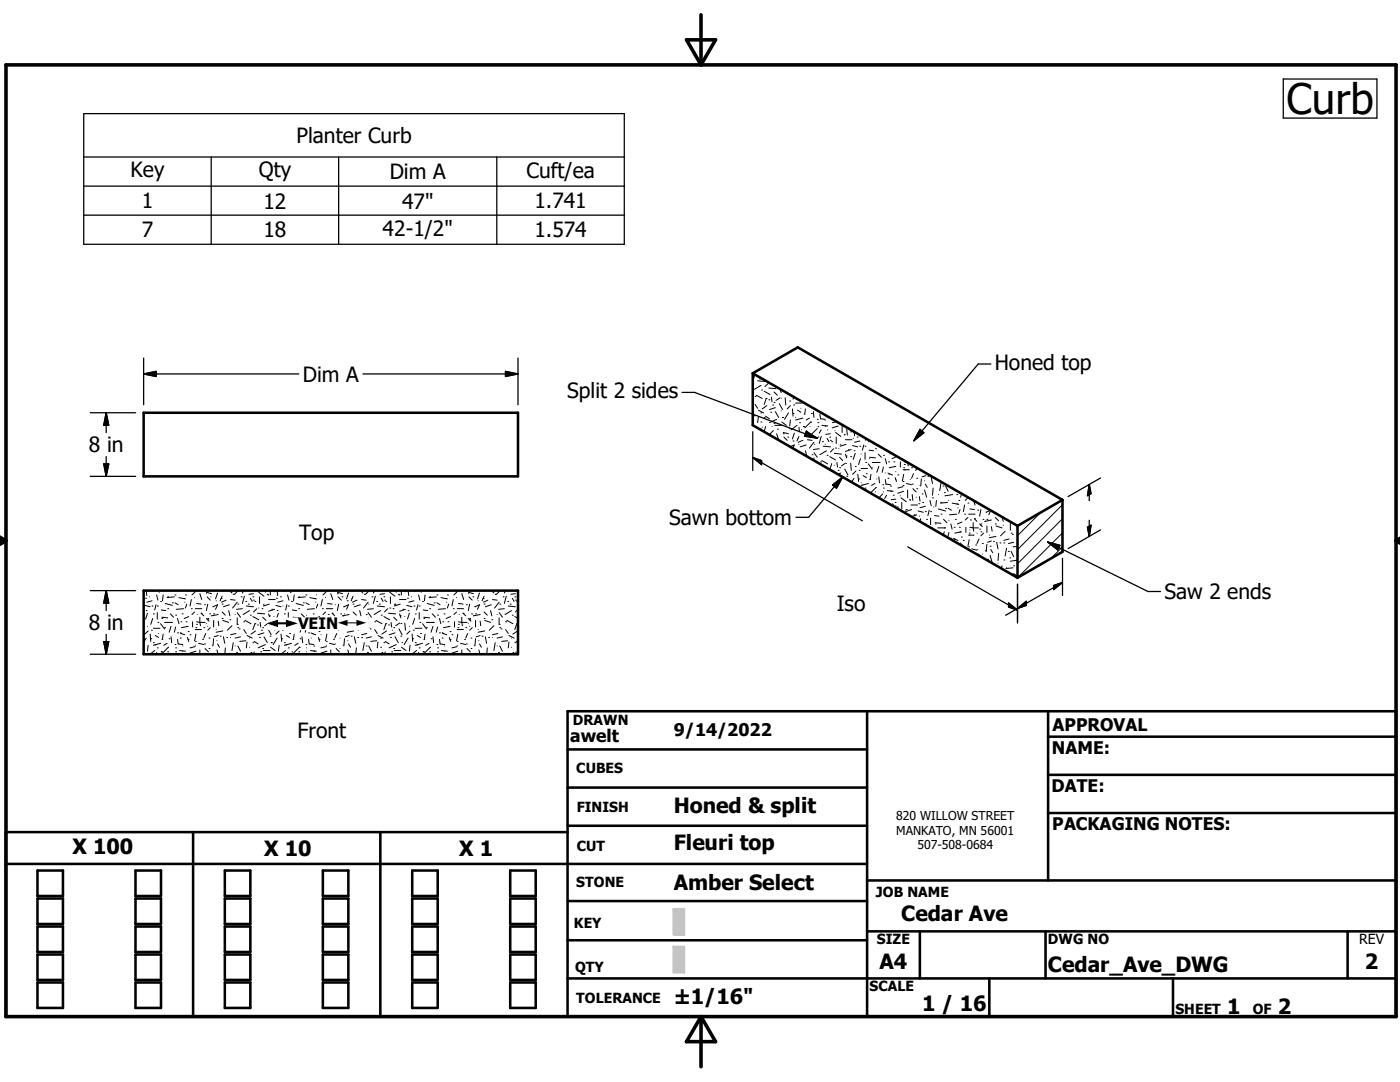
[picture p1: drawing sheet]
<svg xmlns="http://www.w3.org/2000/svg" width="279mm" height="216mm" viewBox="0 0 279 216" stroke-linecap="round" stroke-linejoin="round" font-family="sans-serif">
<g fill="none" stroke="#000" stroke-width=".51">
<path d="M150.2 74.5v10.3l52.9 30.5M150.2 74.5l52.9 30.4M150.2 74.5l9-5.2 52.8 30.5M28.7 82.4h74.7v12.7h-74.7zM212 99.8v10.3l-8.9 5.2M212 99.8l-8.9 5.1M28.7 117.9h74.7v12.6h-74.7zM203.1 104.9v10.4M113.3 149.5h59.7M113.3 157.2h59.7M173 141.9v61M209.2 147h69.4"/>
<path d="M209.2 154.6h69.4M209.2 141.9v33.8M1.2 172.4h171.8M7.5 173.7h5.1v5.1h-5.1zM7.5 179.3h5.1v5.1h-5.1zM27 173.7h5.1v5.1h-5.1zM27 179.3h5.1v5.1h-5.1zM38.5 166v36.9M44.9 173.7h5.1v5.1h-5.1zM44.9 179.3h5.1v5.1h-5.1zM64.4 173.7h5.1v5.1h-5.1zM64.4 179.3h5.1v5.1h-5.1z"/>
<path d="M75.9 166v36.9M82.3 173.7h5.1v5.1h-5.1zM82.3 179.3h5.1v5.1h-5.1zM101.8 173.7h5.1v5.1h-5.1zM101.8 179.3h5.1v5.1h-5.1zM113.3 166h-112.1v36.9h277.4v-61h-165.3v61M113.3 179.8h59.7M113.3 164.8h59.7M173 175.7h105.6M209.2 162.2h69.4M7.5 184.9h5.1v5.1h-5.1zM7.5 190.5h5.1v5h-5.1z"/>
<path d="M7.5 196h5.1v5.1h-5.1zM27 190.5h5.1v5h-5.1zM27 196h5.1v5.1h-5.1zM27 184.9h5.1v5.1h-5.1zM44.9 190.5h5.1v5h-5.1zM44.9 196h5.1v5.1h-5.1zM44.9 184.9h5.1v5.1h-5.1zM64.4 190.5h5.1v5h-5.1zM64.4 196h5.1v5.1h-5.1zM64.4 184.9h5.1v5.1h-5.1zM82.3 190.5h5.1v5h-5.1zM82.3 196h5.1v5.1h-5.1z"/>
<path d="M82.3 184.9h5.1v5.1h-5.1zM101.8 190.5h5.1v5h-5.1zM101.8 196h5.1v5.1h-5.1zM101.8 184.9h5.1v5.1h-5.1zM113.3 187.6h59.7M113.3 195.2h165.3M173 185.8h105.6M183.6 185.8v9.4M197.4 195.2v7.7M208.7 185.8v9.4M234.1 195.2v7.7M268.9 185.8v9.4"/>
</g>
<g fill="none" stroke="#000" stroke-width=".2">
<path d="M150.4 76.5h-.2M150.6 74.7l-.2 .8M150.7 79.1h.1M150.9 78.9l1.2 .6M151.1 75.1h.1M151.2 76l1.4 .1M151.6 75.6h.1M151.9 76.9l-1.3 .8M152 77.8h.1M152.5 78.1l1.2 .6M152.9 79.5h.1M152.9 79.5l-.4 1.2"/>
<path d="M153.3 76.5l-.7 .7M153.4 79.8h.1M153.4 77.4l1.5 .2M153.9 79.3l.2 .9M154.5 78.2l.6 .7M155.6 79.4l-.7 .5M155.7 77.6l.2 .7M155.8 77.9h.1M155.9 79.4v.1M156.7 79.4l.1 1.4M157.3 78.5l-.1 .1M158.4 79.2l-.1 .4"/>
<path d="M150.7 80.7l.5 .8M151.1 82.9l-.9 .1M151.3 83.2l-.1 1.1M151.3 81.9l1.1 .5M151.7 85.6h.1M151.9 84.2h.1M151.9 82.4h.1M152.1 85.3h.1M152.5 83.3h.1M152.8 85.1l-.3 1.1M152.8 83l.8 .6M153 80.9l-.9 .7"/>
<path d="M153.8 82.3h.1M154.1 85.1h.1M154.2 80.8h.1M154.4 85.9l-.9 .9M154.5 84.5h.1M154.5 80.3h.1M154.6 84.9h1.3M154.7 81.3l-1.1 .4M154.7 82.1l.7 1.2M155 86.5l.4 1.2M155 83.7l-1.4 .6M155.1 85.6h.1"/>
<path d="M155.5 80.6l.7 1.1M155.9 82h.1M156 84.2l.9 .7M156.2 83.3h.1M156.3 86.5h.1M156.3 86.3l1.1 .2M156.4 87.2l.7 .7M157.2 87.2h.1M157.4 82.4l-.8 1.3M157.6 85.5h.1M157.6 80h.1M157.7 89.1l.8-.3-.3 .7"/>
<path d="M157.7 83.8l-.1 1.2M157.7 80.9l-.6 .7M158.1 81.6l.2 1.4M158.3 88h.1M158.3 82.5h.1M158.4 80.8h.1M158.5 86.4l-.4 1.2M158.8 83.3h.1M158.8 80.4h1.3M159.1 84.9l-1.2 .9M159.1 83.7h.1M159.2 81.9l.6 .4"/>
<path d="M159.2 87.5h.1M159.4 87.1l-.3 .9M159.4 85.3l.2 .9M159.4 88.6v.1M159.6 84.3h.1M159.8 81.5h.1M160 85.8h.1M160.2 83.4l-1.4 .4M160.2 87.9l-.9 .3M160.4 85.1h.1M160.5 82.6h.1M160.7 81.6l-.1 .9"/>
<path d="M160.7 90l.3 1M160.9 85.9l.5 .5M160.9 88.8l-1.2 .4M161.1 87.7l1 .2M161.5 83.4l-.6 .4M161.7 85.1h.1M161.7 86.7h.1M161.8 84.2h.1M161.8 84.2l-1.2 1.2M161.9 82.5h.1M162.1 90.7h.1M162.3 82.1l.1 1.2"/>
<path d="M162.4 88.2l-.9 1.2M162.4 90.3l.7 .9M162.4 91.4v.5M162.6 88.6v.1M163.1 83.7h.1M163.1 85.5l-1.2 1.2M163.2 85.1h.1M163.2 87.2h.1M163.2 84.3h.1M163.5 89.5l-1.2 .2M163.6 82.6l.2 1 .9 .1M163.8 92.2h.1"/>
<path d="M163.9 87.1l-.4 1.4M163.9 85.8l-.4 .6M164 84.9l1.2 .1M164 91.9l1.2 .7M164.1 88.1h.1M164.3 89l1.4 .2M164.7 85h.1M164.7 83.9v.1M164.7 88.6v.1M164.9 90l-1.3 .7M165.1 90.9h.1M165.1 87.5l.3 .6"/>
<path d="M165.2 85.8h.1M165.6 87.2h.1M165.6 91.1l1.2 .7M165.7 87.9h.1M165.7 86.5l-.9 .2M166 88.1h.1M166 92.5v.1M166 92.6l-.4 1.1M166.1 94h.1M166.4 89.5l-.7 .7M166.5 92.8h.1M166.5 90.5l1.4 .1"/>
<path d="M166.6 85.9h.1M166.8 89.4h.1M166.8 86.3l1 .8M166.9 87.2v1.3M167 84.1l-.9 .2M167 92.3l.1 .9M167.3 93.9h.1M167.3 85l-1.2 .4M167.4 89.5h.1M167.6 93.3h.1M167.6 91.2l.6 .7M167.7 88.8h.1"/>
<path d="M167.8 94.4l-.7 .2M167.8 88.6v.1M168.1 84.8v1.5M168.5 86.7h.1M168.6 93.6l.6 1.2M168.6 86.8h.1M168.7 92.4l-.8 .5M168.7 87.7h1.3M168.7 90.6l.3 .8M168.9 91h.1M168.9 88.7l-1.2 .3M169 92.5h.1"/>
<path d="M169 95h.1M169 85.6l.1 1.2M169.4 89.7h.1M169.8 91.1h.1M169.8 86.2h.1M169.8 92.4l.1 1.5M169.9 89.7l-1.2 .4M170.1 88.9l1.1 .3M170.3 87.5h.1M170.4 90h.1M170.4 95.4l-.5 .8M170.4 86.1l.2 .9"/>
<path d="M170.7 93.1h.1M170.7 90.5l-.4 1.2M170.8 94l-.7 .6M171.1 87.2h.1M171.2 94.6l.1 1.5M171.3 95.6h.1M171.5 93.9h.1M171.6 89h.1M171.6 88l-1 .2M171.7 91.5l-.4 1.2M171.9 90.6h.1M171.9 96.3h.1"/>
<path d="M171.9 93.5h1.2M172.2 96.8h.1M172.3 94.9l.6 .4M172.4 88.8l-.3 1M172.6 97.4h.1M172.6 89h.1M172.6 90.3v1.4M172.7 87.4l.1 .5M172.8 92.3h.1M172.9 94.5h.1M173.3 88.1h.1M173.3 92.6l.8 1"/>
<path d="M173.3 96.5l-1.4 .4M173.4 98.1v.1M173.4 89.8l.9 .2M173.6 95.7h.1M173.6 91.5h.1M173.6 91.2l1.1 .2M173.8 94.6l-.1 1M174.1 93.3h.1M174.1 92.3h1.5M174.2 88.5l.7 .2M174.6 96.5l-.7 .4M174.7 89.5h.1"/>
<path d="M174.7 98.1v.1M174.9 97.2v.1M174.9 97.3l-1.2 1.1M175 95.6h.1M175.3 90.6l.6 .6M175.4 92.3h.1M175.4 93.1l-.4 1.1M175.4 95.2l.1 1.1M176.2 96.7h.1M176.2 98.6l-.8 .7M176.3 90.9h.1M176.3 97.4h.1"/>
<path d="M176.3 93.2l-.3 1M176.3 98.1v.1M176.6 89.7h-.2M176.7 94.4h.1M176.7 91.5l.2 1.1M176.7 95.7l.1 .9 .9 .1M176.9 98.8l-.3 .7M177.1 97.9l1.2 .1M177.2 95.4h.1M177.2 94.4h.1M177.3 92.2h.1M177.3 94.5h.1"/>
<path d="M177.3 94.5l.8 .3M177.6 90.6h.1M177.7 97h.1M177.7 98h.1M178.3 98.8h.1M178.4 92.2h.1M178.5 93.1h.1M178.6 95.3l.3 .8M178.8 93.1l-1.3 .2M178.8 95.7h.1M178.8 99.6l-.9 .1M178.8 94.1h.1"/>
<path d="M178.9 91.1l-.9 .4M179.2 94.8h.1M179.7 92.2v1M179.7 98.9h.1M179.8 99.3l1.1 .8M180.2 96.1h.1M180.2 96.9h.1M180.2 97.1l-1 .3M180.2 93.7h1.1M180.3 93.3h.1M180.3 98l-1.1 .4M180.3 94.6l-.2 1.3"/>
<path d="M180.5 93.7h.1M180.5 92.7h.1M180.5 92.2l.6 .1 .2 .6M180.9 96.5l1 .2M181.1 97.8v1.5M181.3 93.7h.1M181.5 99.7h.1M181.6 99.9h.1M181.6 95.7h.1M181.9 93.3h.1M182.1 96.6h.1M182.1 98.7l.1 1.2"/>
<path d="M182.2 97.5l.6 .7M182.3 94.5l-.4 .9M182.8 99.2h.1M183 95.4h.1M183 97.5h.1M183.1 93.5l-.4 .4M183.5 99.1l.1 .9M183.6 96.9h.1M183.9 95.6l-.1 1.4M184 98.6h.1M184.4 94.2h.1M184.5 97.8l.4 1.4"/>
<path d="M184.5 95.9h.1M184.7 96.6l.4 .7M184.8 94.9l-.8 .3M185.2 95h.1M185.6 99.9l.2 1M185.8 95.2l.3 1.3M186.1 99.3h.1M186.2 97.4l-.1 1.4M186.9 99.9l-.1 1.1M187.3 98.7h.1M187.8 96.3l-.3 1.6M188.2 97h.1"/>
<path d="M188.5 98.3h.1M188.7 97l.5 1M189.2 99.9h.1M190.1 98.7l-1.5 .2M190.9 98.7h.1M191.3 98.3h.1M191.3 99.9h.1M191.9 98.5l-.2 .7M193.2 99.3l-.6 .6M194.3 99.9l.3 .9M28.7 119.6h.1M29 119.4h.1"/>
<path d="M29.2 117.9l.1 .9M29.8 119.1h.1M30.3 119.9l-1 .3M30.5 117.9l.1 .2M31.3 118.7l.2 1.1M31.8 118.2h.1M32.6 118.7l-.2 1.2M33.5 119.1h.1M34.8 119.1l-1.5 .1M34.9 118.7h.1M35.7 119.2l1.3 .3M36.7 119.4h.1"/>
<path d="M37 118.7h.1M37.5 117.9l-.1 .2M38.2 119.6l-.3 1.3M38.8 119.2h.1M39.2 117.9l-.9 .8M39.9 118.5l.4 1.1M41.2 118.5h.1M41.2 118.2l1 .3M41.3 119.1l.7 .7M42.1 119.1h.1M43.1 119.9h.1M43.4 118.3l-.4 1.2"/>
<path d="M44.1 119.4h.1M44.3 119l-.4 .9M44.4 117.9l.1 .2M45.1 119.8l-.9 .4M45.8 117.9l.5 .4M46 119.6l.9 .2M46.6 118.6h.1M47.5 117.9l-.7 .7M48.1 119.1h.1M48.7 117.9l-.3 .4M48.8 119l-.4 1.4M50 119.4l.3 .6"/>
<path d="M50.5 119.1h.1M50.6 119.8h.1M50.6 118.5l-.9 .1M51.6 118.2l1.1 .8M51.8 119.1v1.3M53 117.9v.3M53.3 118.6h.1M53.5 118.7h.1M53.6 119.6h1.3M53.9 117.9l.1 .8M54.7 118.1h.1M55.2 119.4h.1"/>
<path d="M55.3 117.9l.1 .9M56 119.1h.1M56.5 119.9l-1.1 .3M56.7 117.9l.1 .2M57.4 118.7l.3 1.1M57.9 118.2h.1M58.7 118.7l-.1 1.2M59.6 119.1h.1M60.9 119.1l-1.4 .1M61 118.7h.1M61.8 119.2l1.3 .3M62.8 119.4h.1"/>
<path d="M63.1 118.7h.1M63.6 117.9l-.1 .2M64.3 119.6l-.2 1.3M65 119.2h.1M65.3 117.9l-.8 .8M66 118.5l.4 1.1M67.3 118.5h.1M67.3 118.2l1.1 .3M67.5 119.1l.6 .7M68.2 119.1h.1M69.3 119.9h.1M69.5 118.3l-.3 1.2"/>
<path d="M70.3 119.4h.1M70.5 119l-.4 .9M70.6 117.9v.2M71.2 119.8l-.9 .4M71.9 117.9l.5 .4M72.2 119.6l.9 .2M72.7 118.6h.1M73.7 117.9l-.7 .7M74.3 119.1h.1M74.8 117.9l-.3 .4M74.9 119l-.4 1.4M76.1 119.4l.4 .6"/>
<path d="M76.6 119.1h.1M76.7 119.8h.1M76.7 118.5l-.9 .1M77.8 118.2l1 .8M77.9 119.1v1.3M79.1 117.9v.3M79.5 118.6h.1M79.6 118.7h.1M79.7 119.6h1.3M80 117.9l.1 .8M80.8 118.1h.1M81.3 119.4h.1"/>
<path d="M81.4 117.9l.2 .9M82.1 119.1h.1M82.6 119.9l-1 .3M82.8 117.9l.1 .2M83.5 118.7l.3 1.1M84 118.2h.1M84.8 118.7l-.1 1.2M85.7 119.1h.1M87.1 119.1l-1.5 .1M87.2 118.7h.1M88 119.2l1.3 .3M88.9 119.4h.1"/>
<path d="M89.3 118.7h.1M89.7 117.9v.2M90.5 119.6l-.3 1.3M91.1 119.2h.1M91.5 117.9l-.9 .8M92.2 118.5l.3 1.1M93.5 118.5h.1M93.5 118.2l1 .3M93.6 119.1l.6 .7M94.4 119.1h.1M95.4 119.9h.1M95.7 118.3l-.4 1.2"/>
<path d="M96.4 119.4h.1M96.6 119l-.4 .9M96.7 117.9v.2M97.4 119.8l-.9 .4M98.1 117.9l.5 .4M98.3 119.6l.9 .2M98.8 118.6h.1M99.8 117.9l-.7 .7M100.4 119.1h.1M100.9 117.9l-.2 .4M101 119l-.3 1.4M102.2 119.4l.4 .6"/>
<path d="M102.7 119.1h.1M102.9 119.8h.1M102.9 118.5l-.9 .1M176.9 100.1v.1M178.1 100.5l.4 .6M178.6 100.3h.1M178.8 100.9h.1M179.1 101.2h.1M180 100.3v1.3M180.7 101.8h.1M180.9 101.7h.1M181.8 100.8h1.3"/>
<path d="M181.9 101.7l-1.2 .4M182.4 102.7h.1M183 102.7l-1.1 .4M183.2 102l1.1 .2M183.4 100.5h.1M183.5 103h.1M183.8 103.5l-.2 .6M184.1 100.3h.1M184.7 102.1h.1M184.7 101l-1.1 .3M184.8 104.5l-.1 .2M184.9 103.6h.1"/>
<path d="M185.4 101.8l-.2 1.1M185.7 102.1h.1M185.7 103.4v1.3M185.8 105.3h.1M186.4 105.6l.1 .1M186.4 101.2h.1M186.5 102.9l.9 .1M186.6 104.5h.1M186.6 104.3l1.2 .1M187.1 105.3h1.6M187.3 101.6l1.4 .4M187.8 102.6h.1"/>
<path d="M187.8 100.3h.1M188.3 103.6l.7 .7M188.5 105.3h.1M188.5 106.1l-.3 .7M188.7 101.4h.1M189.1 100.3l-1.4 .1M189.2 101.4l.7 .4M189.4 106.2l-.3 1.1M189.4 103.9h.1M189.8 107.4h.1M189.8 104.5l.2 1.1M190 100.4l1.3 .2"/>
<path d="M190.3 107.4h.1M190.4 105.2h.1M190.4 107.5h.1M190.4 107.5l.8 .3M190.7 103.6h.1M190.9 102.6l-1.4 .1M191 100.6h.1M191.2 101.3h.1M191.5 105.2h.1M191.6 106.1h.1M191.6 101.7l-.3 .8M191.7 108.3l.2 .6"/>
<path d="M191.8 108.7h.1M191.8 107.2h.1M191.8 106.1l-1.3 .3M192 104.2l-.9 .3M192.3 107.8h.1M192.5 102.6h.1M192.5 100.8l-.2 1.3M192.8 105.2v1M193.2 100.4h.1M193.2 103.3l-.6 .5M193.3 109.1h.1M193.3 102.6h1.3"/>
<path d="M193.3 106.8h1M193.4 106.4h.1M193.4 107.7l-.2 1.3M193.6 101.6l.9 .1M193.6 105.7h.1M193.6 106.8h.1M193.6 105.2l.6 .1M193.7 103.8h.1M193.9 109.5l1.1 .3M194.2 105.3h1.1M194.2 104.3v1M194.2 105.3l.1 .7"/>
<path d="M194.3 106.8h.1M194.5 103.5h.1M194.5 103.5l.5 .5M194.7 108.7h.1M195 106.4h.1M195.1 101.8h.1M195.1 109.6v.1M195.3 110.6l.5 .5M195.4 107.5l-.4 1M195.5 105.6h.1M195.5 104.5l.5 .6M195.8 104.5h.1"/>
<path d="M195.8 106.1h.1M195.8 101.7l-.3 1.3M195.8 104.8h.1M196 108.5h.1M196 110.5v.1M196.2 103.6h.1M196.3 106.4l-.5 .5M196.6 104h.1M196.7 109.9h.1M196.8 102.2h.1M197 103.6h.1M197 108.6l-.2 1.4"/>
<path d="M197 105v1.2M197.1 111.6h.1M197.5 106.8h.1M197.6 109h.1M197.6 110.8l.4 1.4M197.7 101.8l-.9 .4M197.7 109.7l.4 .6M197.7 101.9l-.4 .8M197.9 105.1l.1 .9M197.9 107.9l-.8 .3M197.9 103.8l-1.3 .2M198.3 108.1h.1"/>
<path d="M198.6 104.5h.1M198.6 103.3l.7 .6M198.8 105l1.2 .3M198.8 107l-1.3 .3M198.9 108.2l.3 1.3M199.2 112.4h.1M199.3 110.4l-.1 1.5M199.6 108.3h.1M200 112.9l-.1 .6M200 103.2l.2 .8M200.2 104.8h.1M200.3 108.3h.1"/>
<path d="M200.3 111.7h.1M200.6 106l-.9 .9M200.9 113.3h.1M200.9 109.4l-.3 1.5M201.3 110h.1M201.4 107.5l-1.1 .3M201.5 111.3h.1M201.6 104.4l.1 1.3M201.8 114.5h.1M201.8 106.4h.1M201.8 110l.5 1.1M202 106.6h.1"/>
<path d="M202.2 113.3l-1.5 .1M202.3 112.9h.1M202.3 114.5l.7 .4M202.3 108.2l-1 .3M203 105.2h.1M203 106.8l.1 .1M203.1 111.8l-1.5 .2M203.1 109l-.9 .1M207.7 102.3l-4.6 4.6M212 109.1l-2.3 2.4M212 106.3l-8.9 9M212 103.5l-8.9 9"/>
<path d="M212 100.7l-8.9 9M28.7 129.7l.1 .1M28.9 120.8l1.1 .3M29.2 121.8h.1M29.2 127.3l-.5 .9M29.4 130.4h.1M29.4 125h.1M29.4 122.4l-.4 1.1M29.6 128.8l-.2 1.1M29.6 125.9l-.7 .6M30 126.5l.1 1.5M30.1 127.4h.1"/>
<path d="M30.2 125.7h.1M30.3 120.9h.1M30.5 123.4l-.4 1.2M30.6 128.2h.1M30.6 122.5h.1M30.6 125.4h1.3M30.9 129.8l-1 .7M30.9 128.7h.1M31 126.8l.6 .4M31.1 120.7l-.2 1M31.3 130.2v.3M31.4 129.3h.1"/>
<path d="M31.4 120.9h.1M31.4 122.2v1.3M31.5 124.2h.1M31.6 126.4h.1M32.1 120h.1M32.1 124.5l.7 1M32.1 128.4l-1.5 .4M32.2 130.1h.1M32.2 121.7l.9 .1M32.3 127.6h.1M32.3 123.4h.1M32.3 123.2l1.2 .1"/>
<path d="M32.6 126.5l-.2 .9M32.8 125.2h.1M32.8 124.2h1.6M33 120.4l1.4 .4M33.3 128.4l-.6 .4M33.5 130.1h.1M33.5 121.5h.1M33.6 129.1l-1.2 1.2M33.8 127.4h.1M34 122.5l.6 .7M34.1 124.2h.1M34.1 125l-.3 1.2"/>
<path d="M34.1 127.1l.2 1.1M34.4 120.3h.1M34.9 128.6h.1M34.9 120.3l.7 .4M34.9 130.4l-.1 .1M35.1 122.8h.1M35.1 130.1h.1M35.1 129.3h.1M35.1 125.1l-.3 1.1M35.4 126.3h.1M35.4 123.4l.3 1.1M35.4 127.6l.2 .9 .9 .1"/>
<path d="M35.8 129.8l1.2 .1M36 127.3h.1M36 126.3h.1M36.1 124.1h.1M36.1 126.4h.1M36.1 126.4l.8 .3M36.3 122.5h.1M36.5 128.9h.1M36.5 129.9h.1M36.6 121.5l-1.4 .1M36.9 120.1v.1M37.1 124.1h.1"/>
<path d="M37.3 125h.1M37.3 120.5l-.3 .8M37.4 127.2l.3 .8M37.5 127.6h.1M37.5 126h.1M37.5 125l-1.3 .2M37.7 123l-.9 .4M37.9 126.7h.1M38.2 121.5h.1M38.4 124.1v1M38.8 122.1l-.5 .5M39 128h.1"/>
<path d="M39 121.5h1.3M39 129l-1.1 .3M39 128.7v.1M39 125.6h1M39.1 125.2h.1M39.1 129.9l-1.2 .4M39.1 126.5l-.3 1.4M39.2 125.6h.1M39.2 124.6h.1M39.2 120.4l.9 .1M39.2 124.1l.7 .1M39.4 122.6h.1"/>
<path d="M39.6 128.4l1.1 .2M39.9 124.2h1M39.9 123.2v1M39.9 129.7v.8M39.9 124.2l.1 .7M40 125.6h.1M40.1 122.4h.1M40.1 122.4l.6 .5M40.4 127.6h.1M40.7 125.2h.1M40.8 128.5h.1M40.8 120.7h.1"/>
<path d="M40.9 129.4l.7 .7M41.1 126.4l-.4 .9M41.2 124.5h.1M41.2 123.4l.5 .5M41.5 123.4h.1M41.5 123.7h.1M41.5 120.5l-.3 1.3M41.5 125h.1M41.7 127.3h.1M41.7 129.4h.1M41.8 122.5h.1M42 125.2l-.5 .5"/>
<path d="M42.4 128.7v.1M42.5 121l.9-.3-.4 .9M42.6 122.5h.1M42.6 127.4l-.1 1.5M42.6 123.8v1.3M42.8 130.4h.1M43.1 125.6h.1M43.3 129.7l.2 .8M43.3 127.8v.1M43.4 128.5l.4 .6M43.5 122.6l-1.2 .3M43.5 123.9l.2 1"/>
<path d="M43.5 126.8l-.7 .3M43.9 126.9h.1M44.3 120.5h.1M44.3 123.4h.1M44.3 122.1l.7 .7M44.5 123.8l1.1 .4M44.5 125.9l-1.4 .3M44.6 127.1l.2 1.3M45 129.3l-.1 1.2M45.3 127.2h.1M45.6 121.8l.3 1.1M45.8 120.7l-1.2 .4"/>
<path d="M45.9 123.7h.1M46 127.2h.1M46.3 124.9l-.9 .8M46.6 128.2l-.3 1.6M46.9 122.6h.1M46.9 128.9h.1M47.1 126.4l-1.1 .3M47.2 130.2h.1M47.3 124.6h.1M47.3 120.2l-.9 1.1M47.3 122.2l.7 1M47.3 123.3v1.3"/>
<path d="M47.5 120.5h.1M47.5 125.2h.1M47.5 128.9l.5 1M47.7 125.5h.1M48 127.1l-1.1 .2M48.4 121.5l-1.2 .1M48.6 124.1h.1M48.6 125.6l.6 .8M48.9 123.8l1.2 .7M49 120h.1M49 127.9l-1.2 .1M49.2 120.9l1.4 .2"/>
<path d="M49.3 128.1l-.1 1.2M49.3 126.8l1 .5M49.6 120.5h.1M49.8 127.3h.1M49.8 129.1h.1M49.8 121.8l-1.3 .8M50 122.8h.1M50.1 130.2h.1M50.5 128.2h.1M50.5 123l1.1 .7M50.7 130.1l-.1 .4M50.7 128l.8 .5"/>
<path d="M50.9 124.5h.1M50.9 120h.1M50.9 124.5l-.4 1.1M51 125.9l-.9 .6M51.3 121.5l-.7 .6M51.4 124.7h.1M51.4 122.4l1.4 .1M51.6 121.3h.1M51.8 127.2h.1M51.9 124.2l.1 .9M52 130.1h.1M52.2 125.7h.1"/>
<path d="M52.3 121.5h.1M52.4 129.4h.1M52.4 125.2h.1M52.4 123.2l.7 .6M52.6 129.8h1.3M52.6 120.7h.1M52.7 126.3l-1.2 .4M52.7 127.1l.6 1.1M52.7 120.5h.1M53 128.6l-1.5 .7M53.5 125.5l.6 1.2M53.6 124.3l-.8 .6"/>
<path d="M53.6 122.5l.3 .8M53.7 122.9h.1M53.7 120.5l-1.1 .4M53.9 124.4h.1M53.9 126.9h.1M54 129.1l.9 .7M54.1 128.2h.1M54.3 121.6h.1M54.7 124.3l.1 1.4M54.7 123h.1M54.8 121.6l-1.2 .4M55 120.8l1.1 .3"/>
<path d="M55.3 121.8h.1M55.3 127.3l-.8 1.3M55.6 130.4h.1M55.6 122.4l-.4 1.1M55.6 125h.1M55.7 128.8l-.1 1.1M55.7 125.9l-.7 .6M56.1 126.5l.1 1.5M56.2 127.4h.1M56.3 125.7h.1M56.5 120.9h.1M56.6 123.4l-.4 1.2"/>
<path d="M56.8 128.2h.1M56.8 122.5h.1M56.8 125.4h1.2M57 129.8l-.9 .7M57.1 128.7h.1M57.1 126.8l.7 .4M57.3 120.7l-.3 1M57.4 130.2v.3M57.5 129.3h.1M57.5 120.9h.1M57.5 122.2v1.3M57.7 124.2h.1"/>
<path d="M57.8 126.4h.1M58.2 120h.1M58.2 124.5l.8 1M58.2 128.4l-1.4 .4M58.3 130.1h.1M58.3 121.7l.9 .1M58.5 127.6h.1M58.5 123.4h.1M58.5 123.2l1.1 .1M58.7 126.5l-.1 .9M59 125.2h.1M59 124.2h1.5"/>
<path d="M59.1 120.4l1.4 .4M59.5 128.4l-.7 .4M59.6 130.1h.1M59.6 121.5h.1M59.8 129.1h.1M59.8 129.1l-1.2 1.2M59.9 127.4h.1M60.1 122.5l.7 .7M60.3 125l-.4 1.2M60.3 127.1l.1 1.1M60.5 120.3h.1M61 128.6h.1"/>
<path d="M61 120.3l.7 .4M61 130.4v.1M61.2 125.1l-.3 1.1M61.2 130.1h.1M61.2 122.8h.1M61.2 129.3h.1M61.6 126.3h.1M61.6 123.4l.2 1.1M61.6 127.6l.1 .9 .9 .1M62 129.8l1.1 .1M62.1 127.3h.1M62.1 126.3h.1"/>
<path d="M62.2 124.1h.1M62.2 126.4h.1M62.2 126.4l.8 .3M62.5 122.5h.1M62.6 128.9h.1M62.6 129.9h.1M62.8 121.5l-1.5 .1M63 120.1v.1M63.3 124.1h.1M63.4 125h.1M63.4 120.5l-.3 .8M63.5 127.2l.3 .8"/>
<path d="M63.7 127.6h.1M63.7 126h.1M63.7 125l-1.3 .2M63.8 123l-.9 .4M64.1 126.7h.1M64.3 121.5h.1M64.6 124.1v1M65 122.1l-.5 .5M65.1 128h.1M65.1 121.5h1.3M65.1 129l-1 .3M65.1 128.7v.1"/>
<path d="M65.1 125.6h1.1M65.2 125.2h.1M65.2 129.9l-1.1 .4M65.2 126.5l-.2 1.4M65.4 125.6h.1M65.4 124.6h.1M65.4 120.4l.9 .1M65.4 124.1l.6 .1M65.5 122.6h.1M65.8 128.4l1 .2M66 124.2h1.1M66 123.2v1"/>
<path d="M66 129.7v.8M66 124.2l.2 .7M66.2 125.6h.1M66.3 122.4h.1M66.3 122.4l.5 .5M66.5 127.6h.1M66.8 125.2h.1M66.9 120.7h.1M66.9 128.5h.1M67.1 129.4l.6 .7M67.2 126.4l-.4 .9M67.3 124.5h.1"/>
<path d="M67.3 123.4l.5 .5M67.6 123.4h.1M67.6 123.7h.1M67.6 120.5l-.3 1.3M67.6 125h.1M67.8 127.3h.1M67.8 129.4h.1M68 122.5h.1M68.1 125.2l-.5 .5M68.4 122.9h.1M68.5 128.7v.1M68.6 121l.9-.3-.3 .9"/>
<path d="M68.8 127.4l-.2 1.5M68.8 122.5h.1M68.8 123.8v1.3M68.9 130.4h.1M69.3 125.6h.1M69.4 129.7l.2 .8M69.4 127.8v.1M69.5 128.5l.5 .6M69.7 123.9l.1 1M69.7 126.8l-.8 .3M69.7 122.6l-1.3 .3M70.1 126.9h.1"/>
<path d="M70.5 120.5h.1M70.5 123.4h.1M70.5 122.1l.6 .7M70.6 123.8l1.2 .4M70.6 125.9l-1.3 .3M70.7 127.1l.3 1.3M71.1 129.3l-.1 1.2M71.4 127.2h.1M71.8 121.8l.2 1.1M71.9 120.7l-1.2 .4M72 123.7h.1M72.2 127.2h.1"/>
<path d="M72.4 124.9l-.9 .8M72.7 128.2l-.3 1.6M73.1 122.6h.1M73.1 128.9h.1M73.2 126.4l-1 .3M73.3 130.2h.1M73.5 120.2l-1 1.1M73.5 122.2l.6 1M73.5 123.3v1.3M73.6 120.5h.1M73.6 125.2h.1M73.6 128.9l.5 1"/>
<path d="M73.9 125.5h.1M74.1 127.1l-1 .2M74.5 121.5l-1.2 .1M74.8 124.1h.1M74.8 125.6l.5 .8M75 123.8l1.2 .7M75.2 120h.1M75.2 127.9l-1.2 .1M75.3 120.9l1.4 .2M75.4 128.1l-.1 1.2M75.4 126.8l1.1 .5M75.7 120.5h.1"/>
<path d="M76 129.1h.1M76 127.3h.1M76 121.8l-1.3 .8M76.1 122.8h.1M76.2 130.2h.1M76.6 128.2h.1M76.6 123l1.2 .7M76.9 130.1l-.2 .4M76.9 128l.8 .5M77 124.5h.1M77 120h.1M77 124.5l-.4 1.1"/>
<path d="M77.1 125.9l-.9 .6M77.4 121.5l-.7 .6M77.5 124.7h.1M77.5 122.4l1.5 .1M77.8 121.3h.1M77.9 127.2h.1M78 124.2l.2 .9M78.2 130.1h.1M78.3 125.7h.1M78.4 121.5h.1M78.6 129.4h.1M78.6 125.2h.1"/>
<path d="M78.6 123.2l.6 .6M78.7 120.7h.1M78.7 129.8h1.3M78.8 120.5h.1M78.8 126.3l-1.1 .4M78.8 127.1l.7 1.1M79.1 128.6l-1.4 .7M79.6 125.5l.7 1.2M79.7 124.3l-.7 .6M79.7 122.5l.3 .8M79.9 122.9h.1M79.9 120.5l-1.2 .4"/>
<path d="M80 126.9h.1M80 124.4h.1M80.1 129.1l.9 .7M80.3 128.2h.1M80.4 121.6h.1M80.8 124.3l.1 1.4M80.8 123h.1M80.9 121.6l-1.2 .4M81.2 120.8l1 .3M81.4 121.8h.1M81.4 127.3l-.7 1.3M81.7 130.4h.1"/>
<path d="M81.7 125h.1M81.7 122.4l-.4 1.1M81.8 128.8l-.1 1.1M81.8 125.9l-.6 .6M82.2 126.5l.2 1.5M82.4 127.4h.1M82.5 125.7h.1M82.6 120.9h.1M82.7 123.4l-.3 1.2M82.9 128.2h.1M82.9 122.5h.1M82.9 125.4h1.3"/>
<path d="M83.1 129.8l-.9 .7M83.2 128.7h.1M83.3 126.8l.6 .4M83.4 120.7l-.3 1M83.5 130.2l.1 .3M83.7 129.3h.1M83.7 120.9h.1M83.7 122.2v1.3M83.8 124.2h.1M83.9 126.4h.1M84.3 120h.1M84.3 124.5l.8 1"/>
<path d="M84.3 128.4l-1.4 .4M84.5 130.1h.1M84.5 121.7l.9 .1M84.6 127.6h.1M84.6 123.4h.1M84.6 123.2l1.1 .1M84.8 126.5l-.1 .9M85.1 125.2h.1M85.1 124.2h1.6M85.2 120.4l1.5 .4M85.6 128.4l-.6 .4M85.7 130.1h.1"/>
<path d="M85.7 121.5h.1M85.9 129.1l-1.2 1.2M86 127.4h.1M86.3 122.5l.6 .7M86.4 124.2h.1M86.4 125l-.4 1.2M86.4 127.1l.1 1.1M86.7 120.3h.1M87.2 128.6h.1M87.2 120.3l.6 .4M87.2 130.4l-.1 .1M87.3 122.8h.1"/>
<path d="M87.3 130.1h.1M87.3 129.3h.1M87.3 125.1l-.2 1.1M87.7 126.3h.1M87.7 123.4l.3 1.1M87.7 127.6l.1 .9 .9 .1M88.1 129.8l1.2 .1M88.2 127.3h.1M88.2 126.3h.1M88.4 124.1h.1M88.4 126.4h.1M88.4 126.4l.8 .3"/>
<path d="M88.6 122.5h.1M88.7 128.9h.1M88.7 129.9h.1M88.9 121.5l-1.4 .1M89.2 120.1v.1M89.4 124.1h.1M89.5 125h.1M89.5 120.5l-.2 .8M89.7 127.2l.2 .8M89.8 127.6h.1M89.8 126h.1M89.8 125l-1.3 .2"/>
<path d="M89.9 123l-.9 .4M90.2 126.7h.1M90.5 121.5h.1M90.7 124.1v1M91.1 122.1l-.5 .5M91.2 128h.1M91.2 121.5h1.3M91.2 129l-1 .3M91.2 128.7v.1M91.2 125.6h1.1M91.4 125.2h.1M91.4 129.9l-1.2 .4"/>
<path d="M91.4 126.5l-.3 1.4M91.5 125.6h.1M91.5 124.6h.1M91.5 120.4l.9 .1M91.5 124.1l.7 .1M91.6 122.6h.1M91.9 128.4l1 .2M92.2 124.2h1M92.2 123.2v1M92.2 129.7v.8M92.2 124.2l.1 .7M92.3 125.6h.1"/>
<path d="M92.4 122.4h.1M92.4 122.4l.5 .5M92.7 127.6h.1M92.9 125.2h.1M93.1 128.5h.1M93.1 120.7h.1M93.2 129.4l.7 .7M93.3 126.4l-.4 .9M93.5 124.5h.1M93.5 123.4l.5 .5M93.7 123.4h.1M93.7 123.7h.1"/>
<path d="M93.7 120.5l-.2 1.3M93.7 125h.1M94 127.3h.1M94 129.4h.1M94.1 122.5h.1M94.2 125.2l-.5 .5M94.7 128.7v.1M94.8 121l.9-.3-.4 .9M94.9 122.5h.1M94.9 127.4l-.1 1.5M94.9 123.8v1.3M95 130.4h.1"/>
<path d="M95.4 125.6h.1M95.6 129.7l.2 .8M95.6 127.8v.1M95.7 128.5l.4 .6M95.8 122.6l-1.3 .3M95.8 123.9l.1 1M95.8 126.8l-.8 .3M96.2 126.9h.1M96.6 120.5h.1M96.6 123.4h.1M96.6 122.1l.6 .7M96.7 123.8l1.2 .4"/>
<path d="M96.7 125.9l-1.3 .3M96.9 127.1l.2 1.3M97.2 129.3l-.1 1.2M97.5 127.2h.1M97.9 121.8l.3 1.1M98 120.7l-1.1 .4M98.2 123.7h.1M98.3 127.2h.1M98.6 124.9l-.9 .8M98.8 128.2l-.2 1.6M99.2 122.6h.1M99.2 128.9h.1"/>
<path d="M99.4 126.4l-1.1 .3M99.5 130.2h.1M99.6 124.6h.1M99.6 120.2l-.9 1.1M99.6 122.2l.7 1M99.6 123.3v1.3M99.7 120.5h.1M99.7 125.2h.1M99.7 128.9l.6 1M100 125.5h.1M100.3 127.1l-1.1 .2M100.7 121.5l-1.2 .1"/>
<path d="M100.9 124.1h.1M100.9 125.6l.5 .8M101.2 123.8l1.2 .7M101.3 120h.1M101.3 127.9l-1.2 .1M101.4 120.9l1.5 .2M101.6 128.1l-.2 1.2M101.6 126.8l1 .5M101.8 120.5h.1M102.1 127.3h.1M102.1 129.1h.1M102.1 121.8l-1.3 .8"/>
<path d="M102.2 122.8h.1M102.4 130.2h.1M102.7 128.2h.1M102.7 123l.7 .4M103 130.1l-.1 .4M103 128l.4 .2M103.1 124.5h.1M103.1 120h.1M103.1 124.5l-.4 1.1M103.3 125.9l-.9 .6M103.4 121.6l-.5 .5"/>
</g>
<path d="M1.2 12.9h277.4v190h-277.4zM137 7.9h5.8l-2.9 5zM139.9 2.9v10M-.1 107.9h1.3M-.1 107.2l1.3 .7M1.2 107.9l-1.2 .7M278.6 107.9h.8M278.6 107.9l.8 .5M279.4 107.4l-.8 .5M139.9 202.9v10M139.9 202.9l2.9 5h-5.8z" fill="none" stroke="#000" stroke-width=".71"/>
<g fill="#c0c0c0" stroke="#c0c0c0" stroke-width=".51">
<path d="M134.5 188.9h2v5.1z"/>
<path d="M134.5 188.9l2 5.1h-2z"/>
<path d="M134.5 181.4h2v5.1z"/>
<path d="M134.5 181.4l2 5.1h-2z"/>
</g>
<g fill="none" stroke="#000" stroke-width=".25">
<path d="M256.1 15.8h18.7v7.8h-18.7zM16.7 22.7h107.9v26h-107.9zM16.7 31.3h107.9M16.7 37.1h107.9M42.1 31.3v17.4M67.6 31.3v17.4M99.2 31.3v17.4M16.7 42.9h107.9M28.7 74.6h30.9M28.7 74.6l2.5-.5v1zM28.7 71.4v9.4M72.4 74.6h31"/>
<path d="M100.9 74.1l2.5 .5-2.5 .5zM103.4 71.4v9.4M136.1 78.3h2.5l24.5 9.1M197.7 72.6h-2.5l-12.8 15.3M18 95.1h9.1M18 82.4h9.1M20.7 92.6h1l-.5 2.5zM21.2 82.4v3.9M21.2 91.1v4M21.2 82.4l.5 2.4h-1zM150.2 91.3l21.9 12.6M150.2 91.3l1.8 .6v.8z"/>
<path d="M150.2 86.1v7.8M160.9 86.1l2.2 1.3-2.5-.4zM166.2 96.8l2-1.6-1.3 2.2zM168.2 95.2l-6.8 8h-2.5M183.6 85.7l.8 .6-2 1.6zM217.4 96.7v3.2M217.4 96.7l.3 1.8-.7 .4zM219.6 95.4l-6.4 3.7M18 117.9h9.1M21.2 117.9v3.9M21.2 117.9l.5 2.4h-1zM181.2 109.1l21.9 12.6"/>
<path d="M203.1 116.6v7.7M209.1 108.2l20 9.8h2.5M209.1 108.2l2.4 .6-.4 .9zM210.3 116.8l1.7-.6-1.7 1.4zM212 116.2l-11.3 6.6M212 111.4v7.4M217 105.2l.7-.4-.3 2.2zM217.4 103.8v3.2M219.6 105.7l-6.4 3.8M18 130.5h9.1M20.7 128h1l-.5 2.5zM21.2 126.6v3.9"/>
<path d="M201.3 120.3l1.8 1.4-1.8-.6zM203.1 121.4l1.7-1.4v.8z"/>
</g>
<g fill="#000" stroke="#000" stroke-width=".25">
<path d="M28.7 74.6l2.5-.5v1zM100.9 74.1l2.5 .5-2.5 .5zM20.7 92.6h1l-.5 2.5zM21.2 82.4l.5 2.4h-1zM150.2 91.3l1.8 .6v.8zM160.9 86.1l2.2 1.3-2.5-.4zM166.2 96.8l2-1.6-1.3 2.2zM183.6 85.7l.8 .6-2 1.6zM217.4 96.7l.3 1.8-.7 .4zM203.1 121.4l1.7-1.4v.8zM210.3 116.8l1.7-.6-1.7 1.4zM209.1 108.2l2.4 .6-.4 .9z"/>
<path d="M217 105.2l.7-.4-.3 2.2zM20.7 128h1l-.5 2.5zM21.2 117.9l.5 2.4h-1zM201.3 120.3l1.8 1.4-1.8-.6z"/>
</g>
<g fill="#fff" stroke="#fff" stroke-width=".25">
<path d="M131.1 151.1h27.7v5.5z"/>
<path d="M131.1 151.1l27.7 5.5h-27.7z"/>
<path d="M53.5 123.3h20v2.3z"/>
<path d="M53.5 123.3l20 2.3h-20z"/>
</g>
<text font-size="8.4" x="256.8" y="22.8">Curb</text>
<g font-size="4.2">
<text x="59.2" y="28.6">Planter Curb</text>
<text x="26" y="35.3">Key</text>
<text x="51.6" y="35.4">Qty</text>
<text x="77.8" y="35.8">Dim A</text>
<text x="105.1" y="35.5">Cuft/ea</text>
<text x="28.3" y="41.6">1</text>
<text x="52.6" y="41.6">12</text>
<text x="80.3" y="41.7">47&quot;</text>
<text x="106.7" y="41.6">1.741</text>
<text x="28.3" y="47.4">7</text>
<text x="52.6" y="47.4">18</text>
<text x="76.4" y="47.1">42-1/2&quot;</text>
<text x="106.7" y="47.4">1.574</text>
<text x="60.5" y="76.2">Dim A</text>
<text x="198.5" y="73.8">Honed top</text>
<text x="113.2" y="79.5">Split 2 sides</text>
<text x="17.7" y="90.2">8 in</text>
<text x="59.7" y="107.8">Top</text>
<text x="133.6" y="104.8">Sawn bottom</text>
<text x="232.4" y="119.6">Saw 2 ends</text>
<text x="17.7" y="125.7">8 in</text>
<text x="167" y="121.8">Iso</text>
<text x="59.4" y="147.2">Front</text>
<text x="134.4" y="162.3">Honed &amp; split</text>
<text x="14.5" y="170.5">X 100</text>
<text x="52.7" y="170.9">X 10</text>
<text x="91.7" y="170.9">X 1</text>
<text x="134.4" y="169.5">Fleuri top</text>
<text x="134.4" y="177.7">Amber Select</text>
<text x="179.9" y="183.7">Cedar Ave</text>
<text x="175.5" y="193.3">A4</text>
<text x="209.1" y="194">Cedar_Ave_DWG</text>
<text x="272.4" y="193.3">2</text>
<text x="134.4" y="200.3">±1/16&quot;</text>
<text x="184" y="201.7">1 / 16</text>
<text x="244.9" y="202.3">1</text>
<text x="255" y="202.3">2</text>
</g>
<g font-size="3.5">
<text x="113.8" y="148">awelt</text>
<text x="134.5" y="146.9">9/14/2022</text>
<text x="210.1" y="145.8">APPROVAL</text>
<text x="209.9" y="150.4">NAME:</text>
<text x="209.8" y="158.1">DATE:</text>
<text x="210" y="165.6">PACKAGING NOTES:</text>
</g>
<text font-size="3.1" x="59.5" y="125.6">VEIN</text>
<g font-size="2.8">
<text x="114.3" y="144.6">DRAWN</text>
<text x="115" y="154.3">CUBES</text>
<text x="115.1" y="162">FINISH</text>
<text x="115.1" y="169.8">CUT</text>
<text x="115" y="177.1">STONE</text>
<text x="174.8" y="178.9">JOB NAME</text>
<text x="114.6" y="185.3">KEY</text>
<text x="175" y="188.4">SIZE</text>
<text x="209.1" y="188.4">DWG NO</text>
<text x="271.3" y="188.4">REV</text>
<text x="114.8" y="193.9">QTY</text>
<text x="173.5" y="197.8">SCALE</text>
<text x="115" y="200.2">TOLERANCE</text>
<text x="234.6" y="202.3">SHEET</text>
<text x="250" y="202.3">OF</text>
</g>
<g font-size="2.5">
<text x="53.5" y="125.6">#</text>
<text x="67.5" y="125.6">#</text>
</g>
<g font-size="2.4">
<text x="178.9" y="163.6">820 WILLOW STREET</text>
<text x="178.9" y="166.5">MANKATO, MN 56001</text>
<text x="183.1" y="169.5">507-508-0684</text>
</g>
</svg>
